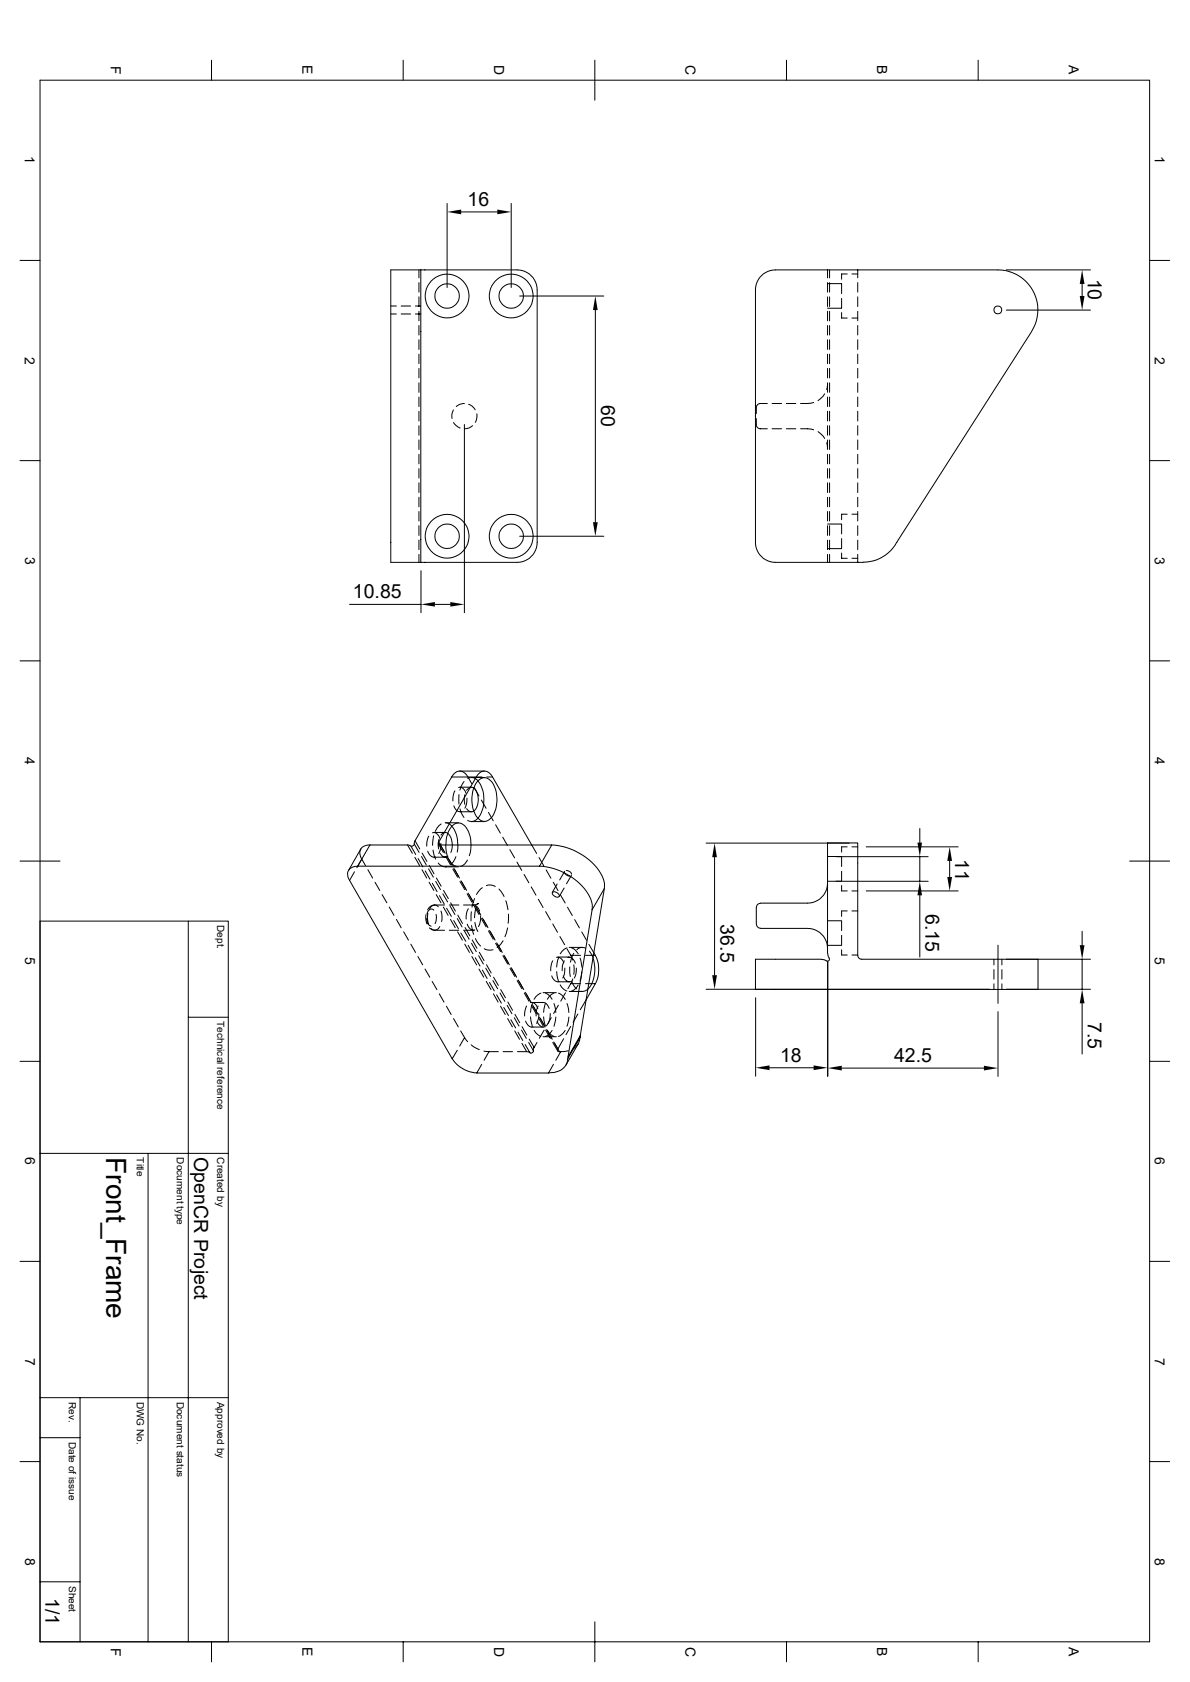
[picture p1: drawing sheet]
<svg xmlns="http://www.w3.org/2000/svg" width="297mm" height="420mm" viewBox="0 0 297 420" stroke-linecap="round" stroke-linejoin="round" font-family="sans-serif">
<g fill="none" stroke="#000" stroke-width=".25">
<path d="M52.8 15v5M100.6 15v5M148.5 15v10M196.3 15v5M244.1 15v5M10 20h276.9v390h-276.9zM111.6 50.8v21M115.1 52.9h9M127.6 50.8v21M5 65h5M97.5 78.4h1.4M97.5 76.4h1.4"/>
<path d="M100.1 78.4h2.4M100.1 76.4h2.4M103.7 78.4h1.3M103.7 76.4h1.3M104.6 67.4v2M104.6 70.6v2.3M104.6 74.1v2.4M104.6 77.7v2.4M105 67.4h24.1a5.1 5.1 0 0 1 5 5v63a5.1 5.1 0 0 1-5 5h-24.1M105 67.4h-7.5v73h7.5M105 67.4v73M129.7 73.9h21"/>
<path d="M148.6 77.4v53M206.5 77h3.6M206.5 70.8h3.6M206.5 67.4v2M206.5 70.6v2.3M206.5 74.1v2.4M206.5 77.7v2.4M207.1 67.4v2M207.1 70.6v2.3M207.1 74.1v2.4M207.1 77.7v2.4M210.1 78.1v1.3h1.4"/>
<path d="M210.1 74.5v2.4M210.1 71v2.3M211.5 68.4h-1.4v1.3M212.6 79.4h1.5M212.6 68.4h1.5M214.1 67.4v2M214.1 70.6v2.3M214.1 74.1v2.4M214.1 77.7v2.4M251.2 67.4h21M251.2 77.4h21M270.1 70.9v3"/>
<path d="M286.9 65h5M104.6 81.3v2.4M104.6 84.8v2.4M104.6 88.4v2.4M104.6 92v2.4M104.6 95.6v2.4M104.6 99.1v2.4M205.8 98.3l-.4 .7-1.2 1M206.5 95.8l-.2 1.5M206.5 81.3v2.4M206.5 84.8v2.4M206.5 88.4v2.4"/>
<path d="M206.5 92v2.4M206.5 95.6v2.4M206.5 99.1v2.4M207.1 81.3v2.4M207.1 84.8v2.4M207.1 88.4v2.4M207.1 92v2.4M207.1 95.6v2.4M207.1 99.1v2.4M214.1 81.3v2.4M214.1 84.8v2.4M214.1 88.4v2.4"/>
<path d="M214.1 92v2.4M214.1 95.6v2.4M214.1 99.1v2.4M257.5 82.8a10 10 0 0 0-8.5-15.4h-55.5a5.1 5.1 0 0 0-4.9 5v63a5.1 5.1 0 0 0 4.9 5h22a9.6 9.6 0 0 0 8.3-5M257.5 82.8l-33.6 52.6M5 115h5M104.6 102.7v2.4M104.6 106.3v2.4M104.6 109.9v2.3M104.6 113.5v2.3M104.6 117v2.4M113.2 102.4a2.93 2.93 0 0 0-.4 2.1"/>
<path d="M113.2 105.5l.5 .7 1.2 .6M115.9 106v47M115.9 100.8l-.9 .1-1.1 .6M117 101a2.88 2.88 0 0 1 1.6 1.3M117.9 106.3a2.79 2.79 0 0 1-2 .8M119 103.3v1.3l-.4 .9M188.8 104.5v1.5a1.08 1.08 0 0 0 1 1.1h1.7M191.5 100.8h-1.7a1.33 1.33 0 0 0-1 1.8v.7M192.7 107.1h2.4M192.7 100.8h2.4M196.3 107.1h2.3M196.3 100.8h2.3"/>
<path d="M199.8 107.1h1.7l1.6 .2M203.1 100.5l-1.6 .3h-1.7M204.2 107.8l1.2 1 .4 .7M206.3 110.5l.2 1.6M206.5 102.7v2.4M206.5 106.3v2.4M206.5 109.9v2.3M206.5 113.5v2.3M206.5 117v2.4M207.1 102.7v2.4M207.1 106.3v2.4M207.1 109.9v2.3"/>
<path d="M207.1 113.5v2.3M207.1 117v2.4M214.1 102.7v2.4M214.1 106.3v2.4M214.1 109.9v2.3M214.1 113.5v2.3M214.1 117v2.4M286.9 115h5M104.6 120.6v2.4M104.6 124.2v2.3M104.6 127.7v2.4M104.6 131.3v2.4"/>
<path d="M104.6 134.9v2.3M104.6 138.4v2M129.7 133.9h21M206.5 137h3.6M206.5 130.9h3.6M206.5 120.6v2.4M206.5 124.2v2.3M206.5 127.7v2.4M206.5 131.3v2.4M206.5 134.9v2.3M206.5 138.4v2M207.1 120.6v2.4"/>
<path d="M207.1 124.2v2.3M207.1 127.7v2.4M207.1 131.3v2.4M207.1 134.9v2.3M207.1 138.4v2M210.1 138.1v1.3h1.4M210.1 134.5v2.4M210.1 130.9v2.4M211.5 128.4h-1.4v1.4M212.6 139.4h1.5M212.6 128.4h1.5M214.1 120.6v2.4"/>
<path d="M214.1 124.2v2.3M214.1 127.7v2.4M214.1 131.3v2.4M214.1 134.9v2.3M214.1 138.4v2M87.2 150.9h17.9M105.1 142.5v10.5M108.5 150.9h3.9M5 165h5M286.9 165h5M112.7 194h7.6M112.7 194l-9.1 15.9"/>
<path d="M113.5 197.5l-.4 1.2-.1 1.3M114.5 196.6h.1a1.6 1.6 0 0 1 1.7 1.4M114.6 198.4v2.4M114.8 192.5a2.43 2.43 0 0 1 2 1.5l.9 1.7M114.8 192.5l-1.1 .4-1 1.1M114.8 192.5h6.1M114.8 196.6h2.8M115.8 195.2l-.4 .6-.6 1.5M116 198.5l-.1 1.1 .1 1.2M116.5 199.3l-.1 1.5-.4 1M116.7 194.4a2.15 2.15 0 0 1 2.6 .5M117.6 194.1h3.3"/>
<path d="M118.2 196.8a4.1 4.1 0 0 1 0 5.7M118.2 196.7a1.27 1.27 0 0 0-1.7 .7M118.4 196.7l1.1 2.1M119.3 195a7.9 7.9 0 0 1 0 9.3M119.3 195a2.13 2.13 0 0 1 3.6 .4 8.1 8.1 0 0 1-.4 8.9 2.13 2.13 0 0 1-3.6-.4 8.1 8.1 0 0 1 .4-8.9zM120.1 199.8l1.2 2M121.5 194h1.4M122.9 194l11 19.1M122.9 194a2.13 2.13 0 0 0-2-1.5 2.13 2.13 0 0 0-2 1.5l-9.4 16.3M5 215h10M87.2 219.8l25.7 44.6M88.5 217.7l-1.3 2.1"/>
<path d="M89.3 216.3a2.14 2.14 0 0 0-2.3 1 2.14 2.14 0 0 0 .2 2.5M90 212l-3 5.3M90 212a2.29 2.29 0 0 0 .3 2.5M90.3 214.5l-1.2 2.2M90.3 214.5l.9 1.7M91.8 217.2l1.2 2M92.3 211l-1.4 .2-.9 .8M92.3 211h9.4M92.3 211l-3 5.3h45.4M101.7 211l.8 .2M101.7 211l1.2 2.1M102.6 211.3l1.2 2.1"/>
<path d="M103.4 210.8a.6 .6 0 0 1-.8 .4M103.4 210.8l1.2 2.1M103.5 214.1l1.2 2.1M103.6 209.9l-.2 .9M103.6 209.9l1.2 2.1M104.4 214.4l1.1 2.1M105.2 213.9l1.2 2M105.3 217.2l1.2 2M105.4 213l1.2 2.1M106.1 217.5l1.2 2M106.8 212.6l.3 .6a1.32 1.32 0 0 0 1.5 .8M107 217l1.2 2"/>
<path d="M107 208.8l-.4 1.2-.1 1.3M107.1 216.1l1.2 2.1M108 207.9h.1a1.7 1.7 0 0 1 1.7 1.4M108.1 212.3l.7 2.2M108.2 208.7l-.2 2.4M108.3 214h2.8M108.3 207.9h2.8M108.9 219.2l1.2 2.1M109.4 215.5a2.17 2.17 0 0 0 2.1 .9M109.4 210.8l1.3 2.1M109.5 210.3l1.4 2.4M109.5 210.3v.4l.4 .2"/>
<path d="M109.6 209.6l-.3 1.4 .2 1M109.9 213.1a1.3 1.3 0 0 0 1.9 .7M110 210.6v1l-.5 1.5M110.1 205.7l-1 1-.5 .9M111.1 216.5h3.3M111.1 205.4h3.3M111.3 211l.3 2.7M111.3 205.4l.5 .1 1 .7M111.3 213.9l1.1 2M111.3 211a5.9 5.9 0 0 1 2.3-5.3 2.32 2.32 0 0 1 3 1.4 8.2 8.2 0 0 1 .5 6.6M111.5 213.7l1.2 2.1M111.7 208.1a4.3 4.3 0 0 1 .8 4.8"/>
<path d="M111.7 208a1.26 1.26 0 0 0-1.6 .5M111.7 214.1l1.2 2.1M112.1 214.8a2.74 2.74 0 0 0 1.7 1.5M112.7 206.3a6.6 6.6 0 0 1 1.6 4.7M113 217l1.2 2M113.3 216.8l1.4 2.4M113.3 201.2l.1 .3a1.5 1.5 0 0 0 1.7 1.1M113.8 213.9l-.6 1.3-.7 .7M114.3 211l-.2 1.8M114.8 202l.6 1.4 .4 .7M114.8 202.7h2.8M115.1 219.9l1.1 2.1"/>
<path d="M116.5 201.9l.1 .2a1.21 1.21 0 0 0 1.6 .4M116.7 214.8a2.97 2.97 0 0 1-1.7 1.6M117.6 205.1h3.3M119.3 204.3a2.13 2.13 0 0 1-2.6 .6M121.9 202.9l1.2 2M123.7 206l1.2 2M125.5 209l1.2 2.1M127.3 212.2l1.1 2M129 215.3l1.2 2M130.8 218.4l1.2 2M134.5 214.1l1.2 2.1M134.7 216.3a15.2 15.2 0 0 1 12.8 8.3l.3 1.3v1.3"/>
<path d="M136.3 217.2l1.2 2.1M137.7 211a15.2 15.2 0 0 1 12.8 8.3l.4 1.3-.1 1.3M137.7 211h-27.8l1.2 2.1M137.7 211l-3 5.3M140.9 217.8l.5 .7 .8 .3M140.9 217.6l-1.2 2.1M141.4 217.3l.8 .3 .5 .7M142.6 218.6l-1.2 2.1M176.2 210.5h35.8M178.4 214v29.5M206.5 213.9h25.1M210.1 217.6v2.3"/>
<path d="M210.1 214v2.4M211.5 211.5h-1.4v1.3M212.6 211.5h1.5M216.2 211.5h22.9M229.6 206.9v3.5M229.6 213.9v6.1M237 215v4M281.9 215h10M10 230h47v180M47 230v180M93.6 220.3l1.2 2M95.4 223.4l1.2 2"/>
<path d="M97.2 226.5l1.1 2.1M98.9 229.6l1.2 2M100.8 232.7l1.1 2M102.5 235.8l1.2 2M104.3 238.8l1.2 2.1M106.3 228.3v1.1l.3 1.3M106.5 229.4a1.79 1.79 0 0 0 1.1 1.9M106.8 228.1l-.1 1 .2 1.6M107.1 220.3l1.2 2M107.2 231.7l.5 .4 .7 .2h2.6M107.9 220.6l1.2 2M108.3 227.2a1.05 1.05 0 0 0-1.2 0 1.05 1.05 0 0 0-.5 1"/>
<path d="M108.8 220.1l1.1 2M108.8 228.3l.1 .9-.3 1.4M108.9 223.4l1.2 2M109.4 226.4a1.26 1.26 0 0 0-2.2 .5M109.7 223.6l1.2 2.1M109.8 231.4a1.29 1.29 0 0 1-2.2 .5M110.1 227.5l.2 1.4-.1 1.2M110.5 223.2l1.2 2M110.7 226.5l1.1 2.1M110.7 222.3l1.2 2.1M111 226h-2.9l-.8 .4-.6 .8M111.5 226.8l1.1 2"/>
<path d="M112.1 232.3h2.4M112.1 226h2.4M112.4 226.3l1.1 2M112.4 229.6l1.2 2M112.5 225.4l1.2 2.1M113.2 229.9l1.2 2M114.1 229.4l1.2 2M114.2 232.7l1.2 2M114.3 228.5l1.1 2.1M114.8 220.1l1.2 2M115 233l1.2 2M115.3 220.3l1.2 2"/>
<path d="M115.7 232.3h2.7M115.9 232.5l1.2 2M116 235.8l1.2 2M116.1 231.6l1.2 2.1M116.6 223.2l1.2 2.1M116.6 230.8l.3 .6a1.37 1.37 0 0 0 1.6 .8M116.8 223l1.2 2.1M116.8 236.1l1.2 2M116.9 226.9l-.5 1.3v1.3M117.1 223.4l1.1 2M117.6 227.7v2.3M117.7 231.1l.5 2.2"/>
<path d="M117.7 235.5l1.2 2.1M117.8 238.8l1.2 2.1M117.8 226h.1a1.75 1.75 0 0 1 1.8 1.5M117.9 234.7l1.1 2.1M118.4 226.3l1.1 2M118.4 224.4l-.6 2.1M118.5 230.3l.4 1.5 .4 .8M118.6 226.1l1.2 2.1M118.6 239.1l1.2 2.1M118.7 234.4l1.2 1.8M118.8 226.8l-.4 2.4M118.8 226.5l1.2 2.1"/>
<path d="M119.3 225.7v-.1l-.9 .4h-2.7M119.5 238.6l1.2 2.1M119.6 237.8l1.2 2.1M119.9 228.8v1l-.5 1.6M120.1 229.4l1.2 2M120.4 229.2l1.2 2.1M120.4 221.7l-1.5 1.7M120.6 229.6l1.2 2M120.9 236.9a2.96 2.96 0 0 0 2.2 .3M121.4 221.1a2.51 2.51 0 0 1 2.2 .3M121.9 232.5l1.2 2M122.2 232.3l1.4 2.4"/>
<path d="M123.7 235.5l1.2 2.1M124 235.4l1.2 2.1M124.2 235.8l1.1 2M124.5 222l1.3 1.9M125.5 238.6l1.2 2.1M125.6 234.9l-1.5 1.7M125.8 238.5l1.3 2.4M126.2 224.9l.6 2.3M126.7 231.7l-.7 2.2M126.9 228.3l-.1 2.2M132.6 221.4l1.2 2.1M134.4 224.5l1.2 2.1"/>
<path d="M136.2 227.6l1.2 2.1M138 239.9l-.5 1.2v1.3M138 230.7l1.1 2.1M138 222.8a1.23 1.23 0 0 1 1.6 1 1.15 1.15 0 0 1-1.7-.9zM138.1 220.3l1.2 2.1M138.9 239.1a1.62 1.62 0 0 1 1.8 1.4M139.1 220.7l-1.3 2.1M139.2 239h2.9M139.4 239.2l-.5 2.3M139.7 233.8l1.2 2.1M139.9 223.4l1.2 2.1M140.8 221.7l-1.2 2.2"/>
<path d="M140.8 239.9l-.4 1.2-.1 1.3M141.5 236.7a2.86 2.86 0 0 0-1.7 1.5M141.5 236.9l1 1.6M141.6 226.5l1.2 2.1M141.8 239.1a1.68 1.68 0 0 1 1.8 1.4M142.1 236.6h3.2M142.5 238.5l.5 1.2M142.5 238.5h2.4M142.7 236.7a2.67 2.67 0 0 1 1.6 1.5M143.2 238l-.8 2.2M143.4 229.6l1.2 2.1M144.8 239.2l.4 2.3"/>
<path d="M145.2 232.7l1.2 2.1M146.2 236.8a1.83 1.83 0 0 0-2.2 .4M147 235.8l1.6 2.7h-2.5M147.1 237.5l.9 1.6M147.8 227.2l-6 36.7 3-5.3M148 239.1a7.8 7.8 0 0 1-1.3 7.9M148.6 238.6a7.7 7.7 0 0 1 0 7M150.8 221.9l-6 36.7M150.8 221.9l-3 5.3M188.8 226.5v4.3M188.8 230.8l.3 .7 .7 .3h11.7a5.1 5.1 0 0 1 5 5M189.8 225.6l-.7 .2-.3 .7"/>
<path d="M206.5 236.1h3.6M206.5 229.9h3.6M206.5 220h25.1M206.5 220.5a5.1 5.1 0 0 1-5 5h-11.7M206.5 238v-27.5h7.6v28l.3 .7 .7 .3h44v7.6l-82.9-.1M206.6 238l.4 1.2M206.9 239.2a.54 .54 0 0 1-.2 .8 .54 .54 0 0 1-.7-.2l-.9-.2-16.5-.1v7.6h4.9M210.1 221.1v1.4h1.4M210.1 237.2v1.3h1.4M210.1 233.6v2.4M210.1 230v2.4M211.5 227.5h-1.4v1.3"/>
<path d="M212.6 222.5h1.5M212.6 238.5h1.5M212.6 227.5h1.5M216.2 222.5h22.9M229.6 223.6v15.4M248.1 239.5v1.4M249.1 236v14.5M250.1 239.5v1.4M251.2 239.5h21M270.1 232.5v3.5M270.1 239.5v7.5M47 254h10"/>
<path d="M106.1 242l1.2 2M107.9 245.1l1.2 2M109.6 248.2l1.2 2M111.4 251.2l1.2 2.1M113.2 254.3l1.2 2.1M115 257.4l1 1.7M119.5 242l1.2 2M120.4 242.2l1.2 2.1M121.2 241.8l1.2 2M121.4 245.1l1.2 2M121.4 240.9l1.2 2.1M122.2 245.3l1.2 2.1"/>
<path d="M123 244.9l1.2 2M123.1 248.2l1.2 2M123.2 244l1.2 2M124 248.4l1.1 2.1M124.8 247.9l1.2 2.1M124.9 251.2l1.2 2.1M125 247.1l1.2 2M125.7 251.5l1.2 2.1M126.6 251l1.2 2.1M126.7 254.3l1.2 2.1M126.7 250.2l1.2 2.1M127.3 241.8l1.2 2"/>
<path d="M127.5 254.6l1.2 2.1M127.6 241.6l1.1 2.1M127.8 242l1.1 2M128.4 254.1l1.1 2.1M128.5 257.4l1.2 2.1M128.5 253.3l1.2 2.1M129.1 244.9l1.2 2M129.3 257.7l1.2 2.1M129.3 244.7l1.2 2.1M129.5 245.1l1.2 2M130.2 257.2l1.2 2.1M130.3 256.4l1.2 2"/>
<path d="M130.9 247.9l1.1 2.1M131.1 247.8l1.4 2.4M131.2 255l.3 .7a1.41 1.41 0 0 0 1.6 .7M131.4 251.2l-.4 1.2-.1 1.3M132.1 259.5l1.2 2M132.4 250.4a1.69 1.69 0 0 1 1.8 1.4M132.4 253.9l.4 2.3M132.6 251l1.2 2.1M132.7 256.5h2.9M132.7 250.3h2.9M132.9 250.9l1.2 2M132.9 250.5l-.5 2.3"/>
<path d="M133.1 251.2l1.2 2.1M133.3 257.3a3.4 3.4 0 0 0 1.7 1.5M134.1 255l.6 1a1.12 1.12 0 0 0 1.2 .4M134.3 251.2l-.4 1.2-.1 1.3M134.4 254.1l1.2 2.1M134.5 253.1v.9l-.6 1.6M134.7 254l1.1 2M134.9 254.3l1.2 2.1M135 248a3.2 3.2 0 0 0-1.7 1.5M135.3 250.4v-.1a1.69 1.69 0 0 1 1.8 1.5M135.6 258.9h3.3M135.6 247.9h3.3"/>
<path d="M135.7 253.9l.4 2.3M135.8 257.2l-1.2 2M136.1 250.5l-.4 2.3M136.1 248a3 3 0 0 1 1.7 1.5M136.2 257.2l1.2 2.1M136.4 257.1l1.4 2.4M136.6 257.3a3 3 0 0 0 1.7 1.5M137.3 253.1l-.1 1.5-.4 1M137.6 254.1l-1.2 2.1M137.7 243.7l.6 1a1.09 1.09 0 0 0 1.3 .4M137.8 257.3a2.98 2.98 0 0 1-1.7 1.5M138.3 248a3 3 0 0 0-1.7 1.5"/>
<path d="M138.3 250.6l.4 2.2M138.7 254l-.4 2.2M138.9 242.6l.5 2.3M139.2 245.2h2.9M139.4 251l-1.2 2.1M139.4 248a3.2 3.2 0 0 1 1.7 1.5M139.8 245.9v.1a2.98 2.98 0 0 0 1.7 1.4M140.6 243.7l.5 1a1.09 1.09 0 0 0 1.3 .4M140.7 259.4l-1.5 2.5M141 241.7l-.2 1.6-.3 .9M141.1 257.3a2.98 2.98 0 0 1-1.7 1.5M141.1 247.9l-1.1 2.1"/>
<path d="M141.5 250.6l.5 2.2M142 254l-.5 2.2M142.1 247.6h3.2M142.2 241.4l.2 2.4M142.5 245.6l-.8 1.3M142.5 245.6h2.4M142.5 256.3l-1.2 2.1M142.7 244.9l.5 1.2 .7 .8M143 244.4l-.5 1.2M143.2 240.9v2.4M143.8 241.7l-.1 1.6-.4 .9M144.2 253.2l-1.2 2.1"/>
<path d="M144.3 246a2.88 2.88 0 0 1-1.7 1.5M144.7 259.1l-.4 1.5M144.8 259.1l-3.1 5.3a3.8 3.8 0 0 1-4.1 3.4l-.7 .1M144.8 258.6v.5M145.2 242.7l-.4 2.2M146.1 245.6h2.5M146.7 247a2.14 2.14 0 0 1-1.8 .5M148.6 245.6l-3.8 6.5M188.6 249.1v19.6M206.6 240.1v28.7M248.1 242.1v2.4M248.1 245.7v1.4"/>
<path d="M249.1 252.6v16.2M250.1 242.1v2.4M250.1 245.7v1.4M251.2 247h21M270.1 250.5v12.7M5 265h5M112.9 264.4a7.7 7.7 0 0 0 6.1 3.5M114.1 262.3l-1.2 2.1M116.7 260.1l-.7-1-1.3 2.1M117.6 260.9l2 1.2M120.2 265.8l-1.2 2.1h17.9l1.2-2.1M120.8 262.5l1.2 .1"/>
<path d="M122 262.6h2.4M122 262.6l-1.2 2.2M125.6 262.6h2.3M129.2 262.6h2.2M130.3 260.5l1.1 2.1 .9 .3-1.2-2.1M132 260.3l1.1 2.1M133.1 262.4l-.2 .4-.6 .1M133.3 261.5l-.2 .9M134 260.3l-.7 1.2M138 260.3l1.2 2.1M138.2 260.2l1 1.7M138.4 260.5l1.2 2.1"/>
<path d="M139.2 261.9a.41 .41 0 0 0 0 .5 .41 .41 0 0 0 .4 .2M139.6 262.6h.4M140 262.6l-1.3 2.2M141.8 263.9l-.1 .5M141.9 262.4l-1.9 .2M144.3 260.6l-3 5.3M144.3 260.6l-1.3 1.3M192.1 266.6h11M210.1 266.7h35.5M286.9 265h5M10 288h47M37 288v122"/>
<path d="M5 315h5M286.9 315h5M10 359h10M10 349h47M20 349v61M5 365h5M286.9 365h5M10 395h10M52.8 410v5M100.6 410v5M148.5 405v10M196.3 410v5"/>
<path d="M244.1 410v5"/>
<circle cx="111.6" cy="73.9" r="3"/>
<circle cx="111.6" cy="73.9" r="5.5"/>
<circle cx="127.6" cy="73.9" r="3"/>
<circle cx="127.6" cy="73.9" r="5.5"/>
<circle cx="249.1" cy="77.4" r=".98"/>
<circle cx="111.6" cy="133.9" r="3"/>
<circle cx="111.6" cy="133.9" r="5.5"/>
<circle cx="127.6" cy="133.9" r="3"/>
<circle cx="127.6" cy="133.9" r="5.5"/>
</g>
<g fill="#000">
<path d="M111.6 52.9l3.5-.6v1.2zM124.1 52.3l3.5 .6-3.5 .6zM148.6 73.9l.6 3.5h-1.2zM269.5 73.9h1.2l-.6 3.5zM270.1 67.4l.6 3.5h-1.2zM148 130.4h1.2l-.6 3.5zM105.1 150.9l3.4-.6v1.2zM112.4 150.3l3.5 .6-3.5 .6zM178.4 210.5l.5 3.5h-1.1zM229 210.4h1.1l-.5 3.5zM237 211.5l.6 3.5h-1.2zM236.4 219h1.2l-.6 3.5z"/>
<path d="M229.6 220l.5 3.6h-1.1zM269.5 236h1.2l-.6 3.5zM177.8 243.5h1.1l-.5 3.5zM270.1 247l.6 3.5h-1.2zM188.6 266.6l3.5-.6v1.2zM203.1 266l3.5 .6-3.5 .6zM206.6 266.7l3.5-.6v1.2zM245.6 266.1l3.5 .6-3.5 .6z"/>
</g>
<text font-size="7" x="26.5" y="289" transform="rotate(90 26.5 289)">Front_Frame</text>
<g font-size="4.9">
<text x="116.7" y="51.5">16</text>
<text x="271.5" y="69.6" transform="rotate(90 271.5 69.6)">10</text>
<text x="150.1" y="101.2" transform="rotate(90 150.1 101.2)">60</text>
<text x="88.1" y="149.4">10.85</text>
<text x="238.4" y="214.4" transform="rotate(90 238.4 214.4)">11</text>
<text x="179.8" y="230.8" transform="rotate(90 179.8 230.8)">36.5</text>
<text x="231" y="228.3" transform="rotate(90 231 228.3)">6.15</text>
<text x="271.5" y="255.2" transform="rotate(90 271.5 255.2)">7.5</text>
<text x="194.7" y="265.1">18</text>
<text x="223.1" y="265.2">42.5</text>
<text x="48.5" y="289" transform="rotate(90 48.5 289)">OpenCR Project</text>
<text x="11.3" y="399.1" transform="rotate(90 11.3 399.1)">1/1</text>
</g>
<g font-size="3.5">
<text x="27.6" y="16.5" transform="rotate(90 27.6 16.5)">F</text>
<text x="75.5" y="16.3" transform="rotate(90 75.5 16.3)">E</text>
<text x="123.3" y="16.3" transform="rotate(90 123.3 16.3)">D</text>
<text x="171.1" y="16.3" transform="rotate(90 171.1 16.3)">C</text>
<text x="218.9" y="16.3" transform="rotate(90 218.9 16.3)">B</text>
<text x="266.8" y="16.3" transform="rotate(90 266.8 16.3)">A</text>
<text x="6.2" y="39" transform="rotate(90 6.2 39)">1</text>
<text x="288.2" y="39" transform="rotate(90 288.2 39)">1</text>
<text x="6.2" y="89" transform="rotate(90 6.2 89)">2</text>
<text x="288.2" y="89" transform="rotate(90 288.2 89)">2</text>
<text x="6.3" y="139" transform="rotate(90 6.3 139)">3</text>
<text x="288.2" y="139" transform="rotate(90 288.2 139)">3</text>
<text x="6.2" y="189" transform="rotate(90 6.2 189)">4</text>
<text x="288.2" y="189" transform="rotate(90 288.2 189)">4</text>
<text x="6.3" y="239" transform="rotate(90 6.3 239)">5</text>
<text x="288.2" y="239" transform="rotate(90 288.2 239)">5</text>
<text x="6.3" y="289" transform="rotate(90 6.3 289)">6</text>
<text x="288.2" y="289" transform="rotate(90 288.2 289)">6</text>
<text x="6.3" y="339" transform="rotate(90 6.3 339)">7</text>
<text x="288.2" y="339" transform="rotate(90 288.2 339)">7</text>
<text x="6.3" y="389" transform="rotate(90 6.3 389)">8</text>
<text x="288.2" y="389" transform="rotate(90 288.2 389)">8</text>
<text x="27.6" y="411.4" transform="rotate(90 27.6 411.4)">F</text>
<text x="75.5" y="411.3" transform="rotate(90 75.5 411.3)">E</text>
<text x="123.3" y="411.2" transform="rotate(90 123.3 411.2)">D</text>
<text x="171.1" y="411.2" transform="rotate(90 171.1 411.2)">C</text>
<text x="218.9" y="411.3" transform="rotate(90 218.9 411.3)">B</text>
<text x="266.8" y="411.3" transform="rotate(90 266.8 411.3)">A</text>
</g>
<g font-size="2.5">
<text x="54.2" y="231" transform="rotate(90 54.2 231)">Dept.</text>
<text x="54.2" y="255" transform="rotate(90 54.2 255)">Technical reference</text>
<text x="34.2" y="289" transform="rotate(90 34.2 289)">Title</text>
<text x="44.2" y="289" transform="rotate(90 44.2 289)">Document type</text>
<text x="54.2" y="289" transform="rotate(90 54.2 289)">Created by</text>
<text x="17.2" y="350" transform="rotate(90 17.2 350)">Rev.</text>
<text x="34.2" y="350" transform="rotate(90 34.2 350)">DWG No.</text>
<text x="44.2" y="350" transform="rotate(90 44.2 350)">Document status</text>
<text x="54.2" y="350" transform="rotate(90 54.2 350)">Approved by</text>
<text x="17.2" y="360" transform="rotate(90 17.2 360)">Date of issue</text>
<text x="17.2" y="396" transform="rotate(90 17.2 396)">Sheet</text>
</g>
</svg>
